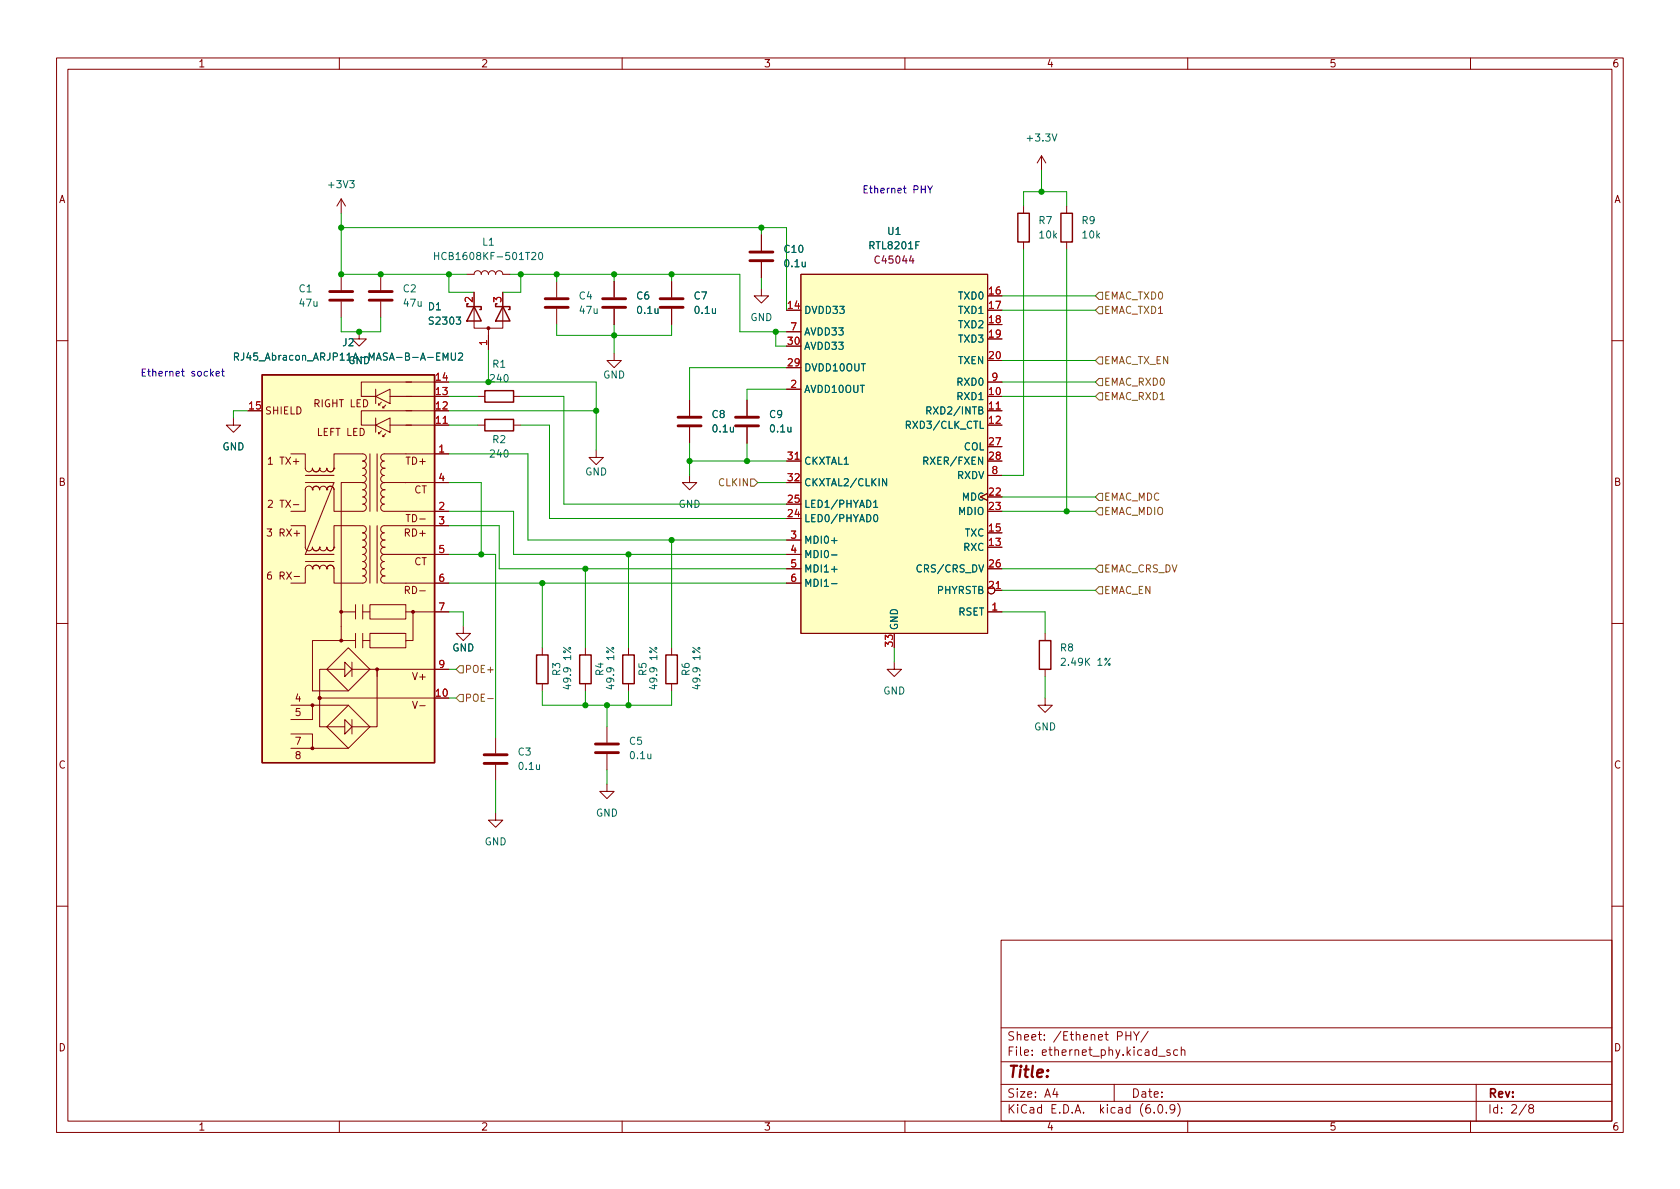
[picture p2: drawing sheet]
<svg xmlns="http://www.w3.org/2000/svg" width="297mm" height="210mm" viewBox="0 0 297 210" stroke-linecap="round" stroke-linejoin="round" font-family="sans-serif">
<g fill="none" stroke="#840000" stroke-width=".18">
<path d="M10 10.2h277v190.1h-277zM12 12.2h273v186.1h-273zM60 10.2v2M110 10.2v2M160 10.2v2M210 10.2v2M260 10.2v2M60.3 35.2l-.7 1.2M60.3 35.2v2.5M60.3 35.2l.8 1.2M181 36.4v1.3M184.1 27.6l-.7 1.2"/>
<path d="M184.1 27.6v2.5M184.1 27.6l.8 1.2M188.6 36.4v1.3M60.3 48.5v2.8M60.3 53.3v2.8M63.5 58.7v1.2h1.3l-1.3 1.3-1.3-1.3h1.3M67.3 48.5v2.8M67.3 53.3v2.8M82.5 48.5h1.3a.64 .64 0 0 1 .7-.6 .64 .64 0 0 1 .6 .6 .64 .64 0 0 1 .6-.6 .64 .64 0 0 1 .7 .6 .64 .64 0 0 1 .6-.6 .64 .64 0 0 1 .6 .6 .64 .64 0 0 1 .7-.6 .64 .64 0 0 1 .6 .6h1.3M83.8 51.7v6.3h5.1v-6.3M86.4 58v3.8M98.4 49.8v2.8"/>
<path d="M98.4 54.6v2.8M108.6 49.8v2.8M108.6 54.6v2.8M118.7 49.8v2.8M118.7 54.6v2.8M134.6 51v1.3h1.3l-1.3 1.3-1.3-1.3h1.3M134.6 41.5v2.8M134.6 46.3v2.8M139.1 58.7h2.5M141.6 48.5h33v63.5h-33zM181 42.8v1.3M188.6 42.8v1.3"/>
<path d="M10 60.2h2M41.3 73.9v1.3h1.2l-1.2 1.2-1.3-1.2h1.3M66.4 75.2l2.6-1.3v2.5zM66.4 70.1l2.6-1.3v2.6zM66.4 68.8v2.6M66.4 73.9v2.5M66.9 71.6h.3M66.9 76.7h.3M67.4 71.1l-.5 .5v-.2M67.4 76.2l-.5 .5v-.3M67.7 72.1h.2M67.7 77.2h.2"/>
<path d="M68.2 71.6l-.5 .5v-.2M68.2 76.7l-.5 .5v-.2M69 70.1h7.8M69 75.2h10.4M71.8 72.6h5M71.8 67.6h5M72.8 72.6h-8.9v2.6h2.5M72.8 67.6h-8.9v2.5h2.5M84.5 70.1h1.2M84.5 75.2h1.2M90.8 70.1h1.3M90.8 75.2h1.3"/>
<path d="M105.4 79.6v1.3h1.3l-1.3 1.3-1.3-1.3h1.3M108.6 62.5v1.2h1.3l-1.3 1.3-1.3-1.3h1.3M121.9 70.7v2.8M121.9 75.6v2.8M132.1 70.7v2.8M132.1 75.6v2.8M139.1 68.8h2.5M174.6 72.6h2.6M174.6 67.6h2.6M285 60.2h2M47.4 88.6l.5-.1 .3 .3-.8 .9h.8M51.4 80.3h2.6v2.5a.64 .64 0 0 0 .6 .6 .64 .64 0 0 0 .6-.6 .64 .64 0 0 0 .7 .6 .64 .64 0 0 0 .6-.6"/>
<path d="M51.4 93h2.6v3.8a.64 .64 0 0 0 .6 .6 .64 .64 0 0 0 .6-.6 .64 .64 0 0 0 .7 .6 .64 .64 0 0 0 .6-.6M54 85.3h5.1l-5.1 12.7h5.1M54 84.1h5.1M54 99.3h5.1M55.2 86.6a.64 .64 0 0 0-.6-.6 .64 .64 0 0 0-.6 .6v3.8h-2.6M55.2 86.6a.64 .64 0 0 1 .7-.6 .64 .64 0 0 1 .6 .6 .64 .64 0 0 1 .6-.6 .64 .64 0 0 1 .7 .6M55.2 86.6h.1M56.5 82.8a.64 .64 0 0 0 .6 .6 .64 .64 0 0 0 .7-.6 .64 .64 0 0 0 .6 .6 .64 .64 0 0 0 .7-.6M56.5 96.8a.64 .64 0 0 0 .6 .6 .64 .64 0 0 0 .7-.6 .64 .64 0 0 0 .6 .6 .64 .64 0 0 0 .7-.6M56.5 82.8h.1M56.5 96.8h.1M57.8 86.6h.1"/>
<path d="M59.1 82.8h.1M59.1 96.8h.1M64.1 85.3h-3.8v28M64.1 81.5h.1M64.1 85.3h.1M64.1 94.2h.1M64.1 96.8h.1M64.1 81.5a.64 .64 0 0 0 .7-.6 .64 .64 0 0 0-.7-.6h-5v2.5M64.1 81.5a.64 .64 0 0 1 .7 .7 .64 .64 0 0 1-.7 .6 .64 .64 0 0 1 .7 .6 .64 .64 0 0 1-.7 .7 .64 .64 0 0 1 .7 .6 .64 .64 0 0 1-.7 .6M64.1 85.3a.64 .64 0 0 1 .7 .7 .64 .64 0 0 1-.7 .6 .64 .64 0 0 1 .7 .6 .64 .64 0 0 1-.7 .7 .64 .64 0 0 1 .7 .6 .64 .64 0 0 1-.7 .6 .64 .64 0 0 1 .7 .7 .64 .64 0 0 1-.7 .6h-5v-3.8a.64 .64 0 0 0-.7-.6 .64 .64 0 0 0-.6 .6M64.1 94.2a.64 .64 0 0 0 .7-.6 .64 .64 0 0 0-.7-.6h-5v3.8M64.1 94.2a.64 .64 0 0 1 .7 .7 .64 .64 0 0 1-.7 .6 .64 .64 0 0 1 .7 .6 .64 .64 0 0 1-.7 .7"/>
<path d="M64.1 96.8a.64 .64 0 0 1 .7 .6 .64 .64 0 0 1-.7 .6 .64 .64 0 0 1 .7 .7 .64 .64 0 0 1-.7 .6 .64 .64 0 0 1 .7 .6 .64 .64 0 0 1-.7 .7M65.4 80.3v10.1M65.4 93v10.1M66.7 80.3v10.1M66.7 93v10.1M67.9 82.8a.64 .64 0 0 0-.6 .6 .64 .64 0 0 0 .6 .7 .64 .64 0 0 0-.6 .6 .64 .64 0 0 0 .6 .6M67.9 85.3a.64 .64 0 0 0-.6 .7 .64 .64 0 0 0 .6 .6M67.9 86.6a.64 .64 0 0 0-.6 .6 .64 .64 0 0 0 .6 .7 .64 .64 0 0 0-.6 .6 .64 .64 0 0 0 .6 .6 .64 .64 0 0 0-.6 .7 .64 .64 0 0 0 .6 .6h11.5M67.9 95.5a.64 .64 0 0 0-.6 .6 .64 .64 0 0 0 .6 .7M67.9 96.8a.64 .64 0 0 0-.6 .6 .64 .64 0 0 0 .6 .6M67.9 98a.64 .64 0 0 0-.6 .7 .64 .64 0 0 0 .6 .6 .64 .64 0 0 0-.6 .6 .64 .64 0 0 0 .6 .7 .64 .64 0 0 0-.6 .6 .64 .64 0 0 0 .6 .6M67.9 86.6h.1"/>
<path d="M67.9 82.8h.1M67.9 95.5h.1M67.9 96.8h.1M67.9 98h11.5M67.9 85.3h11.5M79.4 80.3h-11.5a.64 .64 0 0 0-.6 .6 .64 .64 0 0 0 .6 .6 .64 .64 0 0 0-.6 .7 .64 .64 0 0 0 .6 .6M79.4 93h-11.5a.64 .64 0 0 0-.6 .6 .64 .64 0 0 0 .6 .6 .64 .64 0 0 0-.6 .7 .64 .64 0 0 0 .6 .6M121.9 84.1v1.2h1.3l-1.3 1.3-1.3-1.3h1.3M139.1 95.5h2.5M139.1 81.5h2.5M139.1 98h2.5M174.6 84.1h2.6"/>
<path d="M10 110.2h2M47.9 101.2h-.4a.85 .85 0 0 0 0 1.2l.5-.1v-.4l-.2-.3h-.3l-.2 .3M52 101.9h1M55.2 100.6a.64 .64 0 0 0-.6-.7 .64 .64 0 0 0-.6 .7v2.5h-2.6M55.2 100.6a.64 .64 0 0 1 .7-.7 .64 .64 0 0 1 .6 .7 .64 .64 0 0 1 .6-.7 .64 .64 0 0 1 .7 .7M55.2 100.6h.1M57.8 118.4l3.8-3.9 3.8 3.9-3.8 3.8zM57.8 100.6a.64 .64 0 0 1 .6-.7 .64 .64 0 0 1 .7 .7v2.5h5a.64 .64 0 0 0 .7-.6 .64 .64 0 0 0-.7-.7 .64 .64 0 0 0 .7-.6 .64 .64 0 0 0-.7-.6M57.8 100.6h.1M60.3 113.3h2.6M60.3 113.3h-5.1v8.9h6.4M60.3 108.2h2.6"/>
<path d="M61 118.4h-4.5v10.1h4.5M61 117.1l1.2 1.3-1.2 1.2zM62.2 118.4h17.2M62.2 117.1v2.5M62.9 106.9v2.6M62.9 112v2.5M64.1 100.6h.1M64.1 108.2h1.3M64.1 113.3h1.3M64.1 106.9v2.6M64.1 112v2.5M65.4 106.9h6.4v2.6h-6.4z"/>
<path d="M65.4 112h6.4v2.5h-6.4zM66.7 119.6v-1.2v10.1h-1.3M67.9 101.8a.64 .64 0 0 0-.6 .7 .64 .64 0 0 0 .6 .6h11.5M67.9 101.8h.1M71.8 108.2h7.6M73 108.2v5.1h-1.2M81.9 110.7v1.3h1.3l-1.3 1.3-1.3-1.3h1.3M95.9 114.5v1.3M103.5 114.5v1.3M111.1 114.5v1.3M118.7 114.5v1.3M139.1 100.6h2.5"/>
<path d="M139.1 103.1h2.5M158.1 117.1v1.3h1.3l-1.3 1.2-1.3-1.2h1.3M174.6 108.2h2.6M175.9 104.4h1.3M184.8 112v1.3M184.8 118.4v1.2M285 110.2h2M51.4 129.8h3.8v2.5M51.4 124.7h10.2M51.4 132.3h10.2M55.2 124.7v2.5h-3.8M56.5 123.4h20.3"/>
<path d="M57.8 128.5l3.8-3.8 3.8 3.8-3.8 3.8zM61 127.2l1.2 1.3-1.2 1.3zM62.2 127.2v2.6M62.2 128.5h3.2M87.6 130.4v2.8M87.6 135.2v2.8M95.9 120.9v1.3M103.5 120.9v1.3M107.3 138.7v1.2h1.3l-1.3 1.3-1.3-1.3h1.3M107.3 128.5v2.8M107.3 133.3v2.8M111.1 120.9v1.3"/>
<path d="M118.7 120.9v1.3M184.8 123.4v1.3h1.3l-1.3 1.3-1.3-1.3h1.3M87.6 143.8v1.2h1.3l-1.3 1.3-1.2-1.3h1.2M10 160.2h2M177 166.3h108v32h-108zM285 160.2h2M60 198.3v2M110 198.3v2M160 198.3v2M177 194.8h108M177 191.8h108M177 187.8h108"/>
<path d="M177 181.8h108M186.5 192.5l-.4 1h1M186.9 193v1M197 191.8v3M199.1 182.4v1.5M199.1 183.1h.8M199.9 182.4v1.5M200.4 182.4l.5 .8 .5-.8M200.9 183.2v.7M203 182.4l-1.3 1.9M204.1 196.7v.1M204.9 186.8h1.1"/>
<path d="M204.9 195.4l.2-.1a.81 .81 0 0 1 .6 .7 .81 .81 0 0 1-.3 .8h-.2a.81 .81 0 0 1-.6-.6 .81 .81 0 0 1 .3-.8zM206.2 196.7v.1M206.9 185.7l-.4-.1-.2 .2 .1 .3 .5 .1v.4h-.6M207.7 196l-.3 .3h-.3l-.2-.3 .1-.6 .4-.1 .2 .2a.99 .99 0 0 1-.3 1.3h-.3M208.2 195.1a1.72 1.72 0 0 1 0 2.3M208.2 185.7l-.4-.1-.3 .3v.4l.1 .3h.6M208.9 185.8l.2-.2 .3 .1 .1 .9M208.9 185.1v1.5M210 198.3v2M260 198.3v2M261 191.8v6.5M269.9 195.3l-1.3 1.9"/>
<path d="M270.6 196l-.3-.3 .1-.2 .2-.2 .4 .1 .2 .2-.1 .2-.7 .2-.1 .3v.2l.3 .3h.4l.2-.3-.1-.4-.2-.1"/>
<circle cx="175.3" cy="104.4" r=".63"/>
</g>
<g fill="none" stroke="#840000" stroke-width=".51">
<path d="M58.3 53.1h4.1M58.3 51.6h4.1M65.3 53.1h4M65.3 51.6h4M96.4 54.4h4.1M96.4 52.8h4.1M106.6 54.4h4M106.6 52.8h4M116.7 54.4h4.1M116.7 52.8h4.1M132.6 46.1h4.1M132.6 44.6h4.1"/>
<path d="M119.9 75.3h4.1M119.9 73.8h4.1M130 75.3h4.1M130 73.8h4.1M85.6 135h4.1M85.6 133.5h4.1M105.3 133.1h4M105.3 131.6h4"/>
</g>
<g fill="#ffffc2" stroke="#ffffc2" stroke-width=".18">
<path d="M141.6 48.5h33v63.5h-33z"/>
<path d="M46.4 66.3h30.4v68.6h-30.4z"/>
</g>
<g fill="none" stroke="#006464" stroke-width=".18">
<path d="M76.8 44.6v1.3M76.8 45.2h.8M95.3 44.8l.2-.2a.68 .68 0 0 1 .5 .7 .68 .68 0 0 1-.5 .6l-.2-.1-.1-.4zM41.5 63.1l.6-.1 .1-.2-.1-.3-.6-.1v1.3M41.8 63.1l.4 .6M43.1 62.4v.9a.41 .41 0 0 1-.5 .4M78.3 63.7v-1.3l.5 .9 .4-.9v1.3M79.8 62.4v1l.2 .3 .4-.1 .1-.2v-1M81.1 62.5l.5-.1 .2 .4-.8 .9h.8M160.3 75.1h.6l.1-.2-.1-.3-.6-.1v1.3M163.9 72.6l.6-.1 .1-.1-.1-.3-.6-.2v1.3M164.2 72.6l.4 .6"/>
<path d="M147 95.6h1M147 98.1h1M154.5 88.8l.3-.3v1.2M154.5 89.7h.7M154.6 91.1l.2-.1a.68 .68 0 0 1 .4 .6 .68 .68 0 0 1-.4 .7l-.2-.2-.1-.3zM156.8 84.6v1.3l-.8-1.3v1.3M163.3 81.5l.6-.1 .2-.1-.1-.3-.7-.2v1.3M147 100.7h1M147 103.2h1M162.9 100a.6 .6 0 0 0-.8 .4 .6 .6 0 0 0 .6 .8l.2-.2"/>
</g>
<g fill="none" stroke="#840000" stroke-width=".25">
<path d="M180 37.7h2v5.1h-2zM187.6 37.7h2v5.1h-2zM82.8 53.7h-.3v.5h2.6v.5h-.3M83.8 54.2l1.3 2.6h-2.6zM87.9 53.7h-.3v.5h2.6v.5h-.3M88.9 54.2l1.3 2.6h-2.6zM46.4 66.3h30.4v68.6h-30.4zM85.7 74.2h5.1v2h-5.1zM85.7 69.1h5.1v2h-5.1zM94.9 115.8h2v5.1h-2zM102.5 115.8h2v5.1h-2zM110.1 115.8h2v5.1h-2z"/>
<path d="M117.7 115.8h2.1v5.1h-2.1zM183.8 113.3h2v5.1h-2z"/>
</g>
<g fill="#840000" stroke="#840000" stroke-width=".18">
<circle cx="60.3" cy="108.2" r=".25"/>
<circle cx="73" cy="108.2" r=".25"/>
<circle cx="66.7" cy="118.4" r=".25"/>
<circle cx="60.3" cy="113.3" r=".25"/>
<circle cx="56.5" cy="123.4" r=".25"/>
<circle cx="55.2" cy="124.7" r=".25"/>
<circle cx="55.2" cy="132.3" r=".25"/>
<circle cx="86.4" cy="58" r=".25"/>
</g>
<g fill="none" stroke="#725600" stroke-width=".18">
<path d="M194.3 54.2h.6v1.3h-.6l-.6-.6zM194.3 51.7h.6v1.3h-.6l-.6-.7zM194.3 63.1h.6v1.3h-.6l-.6-.7zM194.3 69.5h.6v1.2h-.6l-.6-.6zM194.3 66.9h.6v1.3h-.6l-.6-.6zM132.7 84.7h.6l.7 .6-.7 .7h-.6zM194.3 99.9h.6v1.3h-.6l-.6-.6zM194.3 87.2h.6v1.3h-.6l-.6-.6zM194.3 89.8h.6v1.3h-.6l-.6-.7zM81.3 117.7h.6v1.3h-.6l-.7-.6zM194.3 103.8h.6v1.2h-.6l-.6-.6zM81.3 122.8h.6v1.3h-.6l-.7-.7z"/>
<path d="M86.2 123.5h1"/>
</g>
<path d="M164 32.9l.5 .6 .4-.6M164.5 33.5v.6M37.4 66l.3 .5M37.7 65.7l-.5 .5M38.2 66.1l.6-.1v-.3h-.4l-.2 .1 .1 .7h.5M39.2 65.7h.5M39.4 65.2v1.1l.3 .2" fill="none" stroke="#0000c2" stroke-width=".18"/>
<g fill="none" stroke="#009600" stroke-width=".18">
<path d="M60.3 37.7v10.8h22.2M181 36.4v-2.5h7.6v2.5M184.1 30.1v3.8M60.3 56.1v2.6h7v-2.6M60.3 40.3h78.8v14.6M79.4 48.5v3.2h4.4M90.2 48.5h40.6v10.2h8.3M92.1 48.5v3.2h-3.2M98.4 57.4v1.9h20.3v-1.9M98.4 48.5v1.3M108.6 48.5v1.3M108.6 57.4v5.1"/>
<path d="M118.7 48.5v1.3M134.6 40.3v1.2M134.6 49.1v1.9M137.2 58.7v2.5h1.9M177.2 54.9h16.5M177.2 52.3h16.5M181 44.1v40h-3.8M188.6 44.1v46.3M43.8 72.6h-2.5v1.3M79.4 72.6h26M79.4 75.2h5.1M79.4 67.6h26v12"/>
<path d="M79.4 70.1h5.1M86.4 61.8v5.8M92.1 75.2h5.1v16.5h41.9M92.1 70.1h7.6v19h39.4M121.9 78.4v5.7M132.1 78.4v3.1M139.1 65h-17.2v5.7M139.1 68.8h-7v1.9M177.2 63.7h16.5M177.2 67.6h16.5M177.2 70.1h16.5M79.4 93h8.9v7.6h50.8"/>
<path d="M79.4 98h8.2v32.4M79.4 90.4h11.4v7.6h48.3M79.4 80.3h13.9v15.2h45.8M79.4 85.3h5.7v12.7M111.1 98v16.5M118.7 95.5v19M121.9 81.5h17.2M134 85.3h5.1M177.2 90.4h16.5M177.2 87.9h16.5M79.4 103.1h59.7M79.4 108.2h2.5v2.5"/>
<path d="M79.4 118.4h1.2M95.9 103.1v11.4M103.5 100.6v13.9M158.1 114.5v2.6M177.2 100.6h16.5M177.2 104.4h16.5M177.2 108.2h7.6v3.8M184.8 119.6v3.8M79.4 123.4h1.2M87.6 138v5.8M95.9 122.2v2.5h22.8v-2.5M103.5 122.2v2.5"/>
<path d="M107.3 124.7v3.8M107.3 136.1v2.6M111.1 122.2v2.5"/>
</g>
<g fill="#009600" stroke="#009600" stroke-width=".18">
<circle cx="86.4" cy="67.6" r=".46"/>
<circle cx="98.4" cy="48.5" r=".46"/>
<circle cx="79.4" cy="48.5" r=".46"/>
<circle cx="67.3" cy="48.5" r=".46"/>
<circle cx="108.6" cy="59.3" r=".46"/>
<circle cx="108.6" cy="48.5" r=".46"/>
<circle cx="134.6" cy="40.3" r=".46"/>
<circle cx="137.2" cy="58.7" r=".46"/>
<circle cx="118.7" cy="48.5" r=".46"/>
<circle cx="132.1" cy="81.5" r=".46"/>
<circle cx="121.9" cy="81.5" r=".46"/>
<circle cx="105.4" cy="72.6" r=".46"/>
<circle cx="118.7" cy="95.5" r=".46"/>
<circle cx="111.1" cy="98" r=".46"/>
<circle cx="103.5" cy="100.6" r=".46"/>
<circle cx="111.1" cy="124.7" r=".46"/>
<circle cx="107.3" cy="124.7" r=".46"/>
<circle cx="103.5" cy="124.7" r=".46"/>
<circle cx="95.9" cy="103.1" r=".46"/>
<circle cx="85.1" cy="98" r=".46"/>
<circle cx="188.6" cy="90.4" r=".46"/>
<circle cx="184.1" cy="33.9" r=".46"/>
<circle cx="92.1" cy="48.5" r=".46"/>
<circle cx="60.3" cy="40.3" r=".46"/>
<circle cx="60.3" cy="48.5" r=".46"/>
<circle cx="63.5" cy="58.7" r=".46"/>
</g>
<text font-size="2.8" fill="#840000" x="178" y="190.6">Title:</text>
<g font-size="2.1" fill="#840000">
<text x="178" y="184">Sheet: /Ethenet PHY/</text>
<text x="178" y="186.7">File: ethernet_phy.kicad_sch</text>
<text x="178" y="196.9">KiCad E.D.A. kicad (6.0.9)</text>
<text x="178" y="194.1">Size: A4</text>
<text x="200" y="194.1">Date:</text>
<text x="263" y="194.1">Rev:</text>
<text x="263" y="196.9">Id: 2/8</text>
</g>
<g font-size="1.8" fill="#840000">
<text x="35" y="11.9">1</text>
<text x="85" y="11.9">2</text>
<text x="135" y="11.9">3</text>
<text x="185" y="11.9">4</text>
<text x="235" y="11.9">5</text>
<text x="285" y="11.9">6</text>
<text x="10.3" y="35.9">A</text>
<text x="285.3" y="35.9">A</text>
<text x="46.9" y="73.3">SHIELD</text>
<text x="55.6" y="72">RIGHT LED</text>
<text x="56.1" y="77.1">LEFT LED</text>
<text x="47.8" y="82.2">1 TX+</text>
<text x="71.9" y="82.2">TD+</text>
<text x="10.3" y="85.9">B</text>
<text x="48" y="89.8">2 TX-</text>
<text x="73.2" y="87.2">CT</text>
<text x="285.3" y="85.9">B</text>
<text x="47.7" y="94.9">3 RX+</text>
<text x="71.6" y="94.9">RD+</text>
<text x="72.1" y="92.3">TD-</text>
<text x="73.2" y="99.9">CT</text>
<text x="47.9" y="102.5">6 RX-</text>
<text x="71.9" y="105">RD-</text>
<text x="52.2" y="124.1">4</text>
<text x="73" y="120.3">V+</text>
<text x="73.3" y="125.3">V-</text>
<text x="52.2" y="126.6">5</text>
<text x="52.2" y="131.7">7</text>
<text x="10.3" y="135.9">C</text>
<text x="52.2" y="134.2">8</text>
<text x="285.3" y="135.9">C</text>
<text x="10.3" y="185.9">D</text>
<text x="285.3" y="185.9">D</text>
<text x="35" y="199.9">1</text>
<text x="85" y="199.9">2</text>
<text x="135" y="199.9">3</text>
<text x="185" y="199.9">4</text>
<text x="235" y="199.9">5</text>
<text x="285" y="199.9">6</text>
</g>
<g font-size="1.8" fill="#006464">
<text x="181.8" y="25">+3.3V</text>
<text x="58.2" y="33.3">+3V3</text>
<text x="157" y="41.5">U1</text>
<text x="183.7" y="39.6">R7</text>
<text x="191.3" y="39.6">R9</text>
<text x="78" y="46">HCB1608KF-501T20</text>
<text x="85.3" y="43.4">L1</text>
<text x="138.7" y="44.7">C10</text>
<text x="138.8" y="47.2">0.1u</text>
<text x="153.9" y="44.1">RTL8201F</text>
<text x="183.8" y="42.2">10k</text>
<text x="191.5" y="42.2">10k</text>
<text x="52.9" y="51.7">C1</text>
<text x="71.3" y="51.7">C2</text>
<text x="102.4" y="53">C4</text>
<text x="112.6" y="53">C6</text>
<text x="122.7" y="53">C7</text>
<text x="169.6" y="53">TXD0</text>
<text x="53" y="54.2">47u</text>
<text x="71.5" y="54.2">47u</text>
<text x="75.8" y="54.9">D1</text>
<text x="76.1" y="57.4">S2303</text>
<text x="102.6" y="55.5">47u</text>
<text x="112.8" y="55.5">0.1u</text>
<text x="123" y="55.5">0.1u</text>
<text x="132.7" y="56.8">GND</text>
<text x="142.1" y="55.5">DVDD33</text>
<text x="142.1" y="59.3">AVDD33</text>
<text x="169.6" y="55.5">TXD1</text>
<text x="169.6" y="58">TXD2</text>
<text x="43.4" y="63.7">RJ45_Abracon_ARJP11A-MASA-B-A-EMU2</text>
<text x="60.6" y="61.2">J2</text>
<text x="61.5" y="64.4">GND</text>
<text x="87.1" y="65">R1</text>
<text x="142.1" y="65.7">DVDD10OUT</text>
<text x="142.1" y="61.8">AVDD33</text>
<text x="169.4" y="64.4">TXEN</text>
<text x="169.6" y="60.6">TXD3</text>
<text x="86.8" y="67.6">240</text>
<text x="106.6" y="66.9">GND</text>
<text x="142.1" y="69.5">AVDD10OUT</text>
<text x="169.4" y="70.7">RXD1</text>
<text x="169.4" y="68.2">RXD0</text>
<text x="125.9" y="73.9">C8</text>
<text x="126.1" y="76.4">0.1u</text>
<text x="136.1" y="73.9">C9</text>
<text x="136.3" y="76.4">0.1u</text>
<text x="160.9" y="75.8">RXD3/CLK_CTL</text>
<text x="164.8" y="73.3">RXD2/INTB</text>
<text x="39.3" y="79.6">GND</text>
<text x="86.8" y="80.9">240</text>
<text x="87.1" y="78.4">R2</text>
<text x="142.1" y="82.2">CKXTAL1</text>
<text x="164" y="82.2">RXER/FXEN</text>
<text x="170.4" y="79.6">COL</text>
<text x="103.4" y="84.1">GND</text>
<text x="120" y="89.8">GND</text>
<text x="142.1" y="89.8">LED1/PHYAD1</text>
<text x="142.1" y="86">CKXTAL2/CLKIN</text>
<text x="169.2" y="84.7">RXDV</text>
<text x="170.1" y="88.5">MDC</text>
<text x="142.1" y="92.3">LED0/PHYAD0</text>
<text x="169.5" y="91.1">MDIO</text>
<text x="170.6" y="94.9">TXC</text>
<text x="142.1" y="96.1">MDI0+</text>
<text x="142.1" y="98.7">MDI0-</text>
<text x="142.1" y="101.2">MDI1+</text>
<text x="162.7" y="101.2">CRS/CRS_DV</text>
<text x="170.4" y="97.4">RXC</text>
<text x="142.1" y="103.8">MDI1-</text>
<text x="165.7" y="105">PHYRSTB</text>
<text x="158.7" y="111.5" transform="rotate(-90 158.7 111.5)">GND</text>
<text x="169.4" y="108.8">RSET</text>
<text x="79.9" y="115.2">GND</text>
<text x="99.1" y="119.4" transform="rotate(-90 99.1 119.4)">R3</text>
<text x="106.7" y="119.4" transform="rotate(-90 106.7 119.4)">R4</text>
<text x="114.3" y="119.4" transform="rotate(-90 114.3 119.4)">R5</text>
<text x="121.9" y="119.4" transform="rotate(-90 121.9 119.4)">R6</text>
<text x="187.5" y="115.2">R8</text>
<text x="188.1" y="117.7">2.49K 1%</text>
<text x="101" y="121.4" transform="rotate(-90 101 121.4)">49.9 1%</text>
<text x="108.6" y="121.4" transform="rotate(-90 108.6 121.4)">49.9 1%</text>
<text x="116.2" y="121.4" transform="rotate(-90 116.2 121.4)">49.9 1%</text>
<text x="123.8" y="121.4" transform="rotate(-90 123.8 121.4)">49.9 1%</text>
<text x="156.1" y="122.8">GND</text>
<text x="111.3" y="131.7">C5</text>
<text x="182.8" y="129.2">GND</text>
<text x="91.6" y="133.6">C3</text>
<text x="91.8" y="136.1">0.1u</text>
<text x="111.5" y="134.2">0.1u</text>
<text x="85.7" y="149.5">GND</text>
<text x="105.3" y="144.4">GND</text>
</g>
<g font-size="1.8" fill="#0000c2">
<text x="152.4" y="34.2">Ethernet PHY</text>
<text x="24.8" y="66.6">Ethernet socket</text>
</g>
<text font-size="1.8" fill="#840084" x="155" y="46.6">C45044</text>
<g font-size="1.8" fill="#a90000">
<text x="83.6" y="53.4" transform="rotate(-90 83.6 53.4)">2</text>
<text x="88.6" y="53.4" transform="rotate(-90 88.6 53.4)">3</text>
<text x="174.9" y="52.1">16</text>
<text x="139.4" y="54.6">14</text>
<text x="139.8" y="58.4">7</text>
<text x="174.9" y="54.6">17</text>
<text x="174.9" y="57.1">18</text>
<text x="174.9" y="59.7">19</text>
<text x="86.1" y="61.1" transform="rotate(-90 86.1 61.1)">1</text>
<text x="139.4" y="64.8">29</text>
<text x="139.4" y="61">30</text>
<text x="174.9" y="63.5">20</text>
<text x="77.1" y="69.8">13</text>
<text x="77.1" y="67.3">14</text>
<text x="139.8" y="68.6">2</text>
<text x="174.9" y="69.8">10</text>
<text x="175.4" y="67.3">9</text>
<text x="44.1" y="72.4">15</text>
<text x="77.1" y="74.9">11</text>
<text x="77.1" y="72.4">12</text>
<text x="174.9" y="72.4">11</text>
<text x="174.9" y="74.9">12</text>
<text x="77.6" y="80">1</text>
<text x="139.4" y="81.3">31</text>
<text x="174.9" y="78.7">27</text>
<text x="174.9" y="81.3">28</text>
<text x="175.4" y="83.8">8</text>
<text x="77.6" y="85.1">4</text>
<text x="139.4" y="88.9">25</text>
<text x="139.4" y="85.1">32</text>
<text x="174.9" y="87.6">22</text>
<text x="77.6" y="90.2">2</text>
<text x="77.6" y="92.7">3</text>
<text x="139.4" y="91.4">24</text>
<text x="139.8" y="95.2">3</text>
<text x="174.9" y="94">15</text>
<text x="174.9" y="90.2">23</text>
<text x="77.6" y="97.8">5</text>
<text x="139.8" y="97.8">4</text>
<text x="139.8" y="100.3">5</text>
<text x="174.9" y="96.5">13</text>
<text x="174.9" y="100.3">26</text>
<text x="77.6" y="102.9">6</text>
<text x="77.6" y="107.9">7</text>
<text x="139.8" y="102.9">6</text>
<text x="174.9" y="104.1">21</text>
<text x="175.4" y="107.9">1</text>
<text x="77.6" y="118.1">9</text>
<text x="157.9" y="114.3" transform="rotate(-90 157.9 114.3)">33</text>
<text x="77.1" y="123.2">10</text>
</g>
<g font-size="1.8" fill="#725600">
<text x="195.1" y="53">EMAC_TXD0</text>
<text x="195.1" y="55.5">EMAC_TXD1</text>
<text x="195.1" y="64.4">EMAC_TX_EN</text>
<text x="195.1" y="70.7">EMAC_RXD1</text>
<text x="195.1" y="68.2">EMAC_RXD0</text>
<text x="127.1" y="86">CLKIN</text>
<text x="195.1" y="88.5">EMAC_MDC</text>
<text x="195.1" y="91.1">EMAC_MDIO</text>
<text x="195.1" y="101.2">EMAC_CRS_DV</text>
<text x="195.1" y="105">EMAC_EN</text>
<text x="82.1" y="119">POE+</text>
<text x="82.1" y="124.1">POE-</text>
</g>
</svg>
